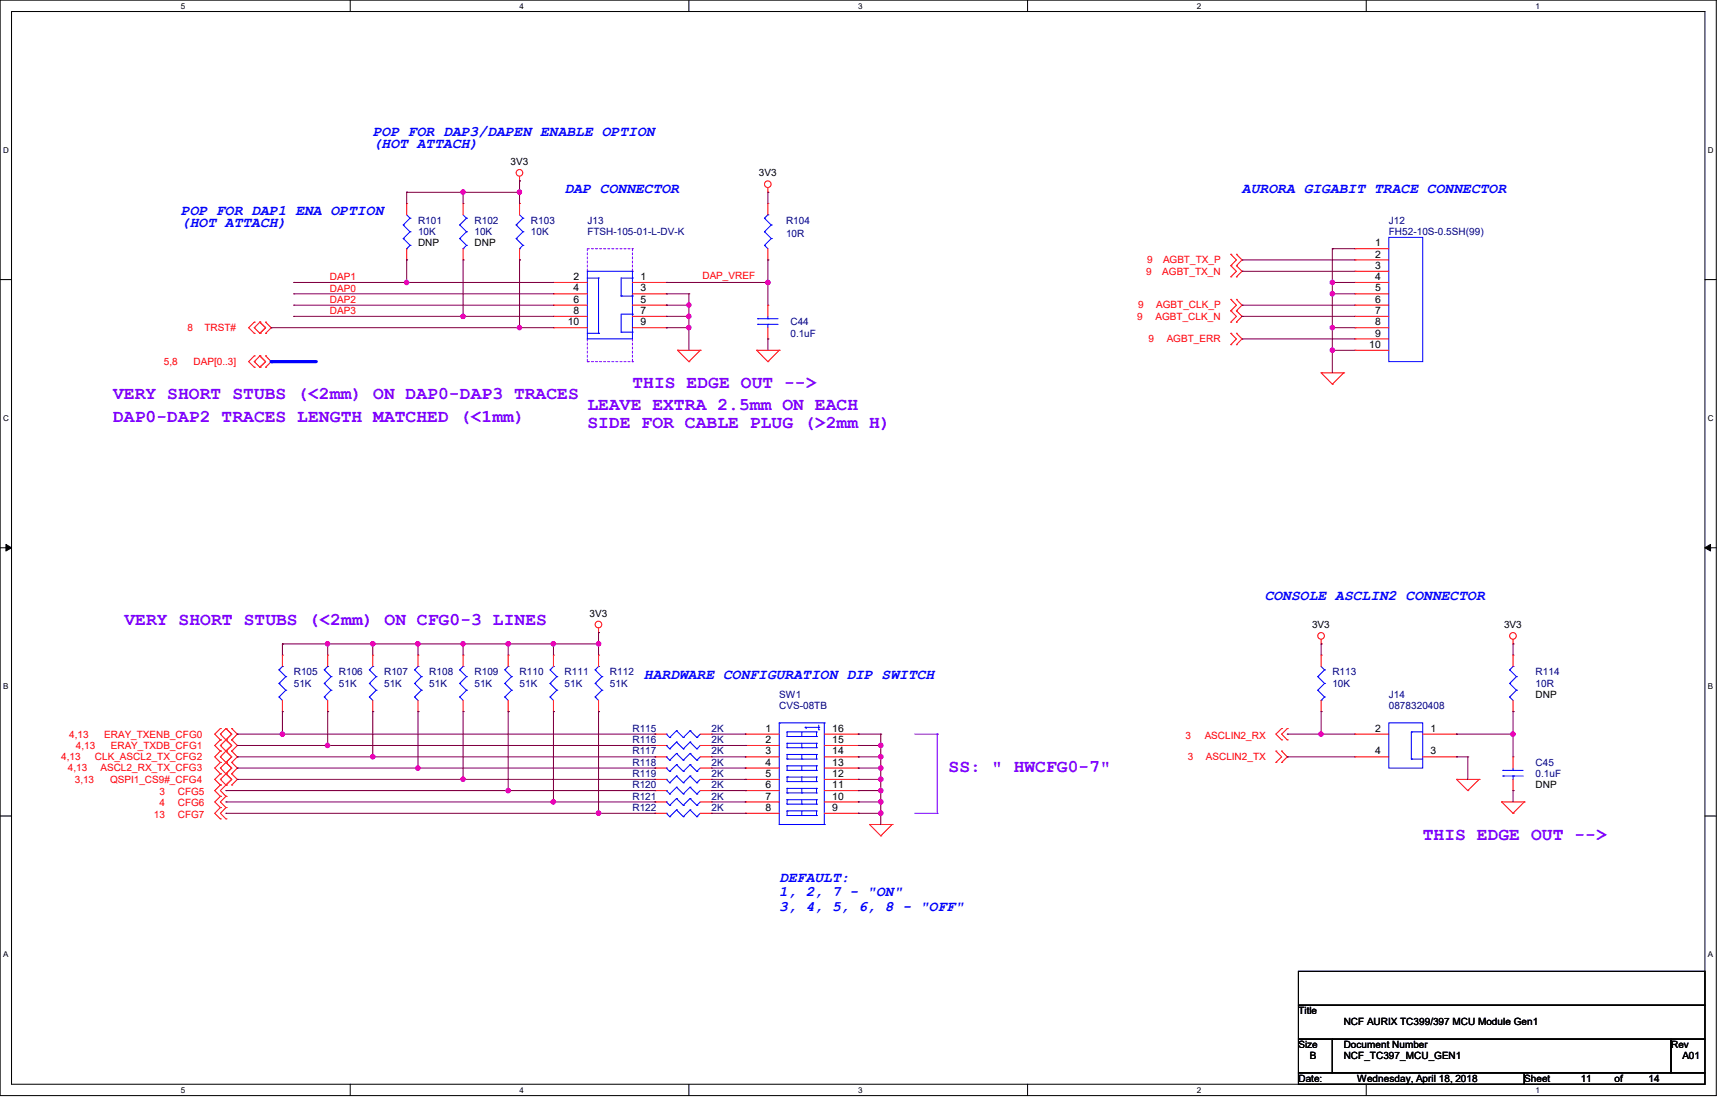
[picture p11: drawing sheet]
<svg xmlns="http://www.w3.org/2000/svg" width="432mm" height="279mm" viewBox="0 0 432 279" stroke-linecap="round" stroke-linejoin="round" font-family="sans-serif">
<path d="M0 0h428.6v273.6h-428.6zM2.9 2.9h422.9v267.8h-422.9z" fill="none" stroke="#000" stroke-width=".25"/>
<g fill="#fff">
<path d="M45.2 .4h1.1v2.2h-1.1z"/>
<path d="M45.2 271.1h1.1v2.2h-1.1z"/>
</g>
<path d="M87.5 0v2.9M87.5 270.7v2.9" fill="none" stroke="#000" stroke-width=".25"/>
<g fill="#fff">
<path d="M129.8 .4h1.1v2.2h-1.1z"/>
<path d="M129.8 271.1h1.1v2.2h-1.1z"/>
</g>
<path d="M172 0v2.9M172 270.7v2.9" fill="none" stroke="#000" stroke-width=".25"/>
<g fill="#fff">
<path d="M214.3 .4h1.1v2.2h-1.1z"/>
<path d="M214.3 271.1h1.1v2.2h-1.1z"/>
</g>
<path d="M256.6 0v2.9M256.6 270.7v2.9" fill="none" stroke="#000" stroke-width=".25"/>
<g fill="#fff">
<path d="M298.9 .4h1.1v2.2h-1.1z"/>
<path d="M298.9 271.1h1.1v2.2h-1.1z"/>
</g>
<path d="M341.2 0v2.9M341.2 270.7v2.9" fill="none" stroke="#000" stroke-width=".25"/>
<g fill="#fff">
<path d="M383.5 .4h1.1v2.2h-1.1z"/>
<path d="M383.5 271.1h1.1v2.2h-1.1z"/>
<path d="M.8 36.3h1.4v2.3h-1.4z"/>
<path d="M426.5 36.3h1.4v2.3h-1.4z"/>
<path d="M.8 103.3h1.4v2.2h-1.4z"/>
<path d="M426.5 103.3h1.4v2.2h-1.4z"/>
</g>
<path d="M0 69.8h2.9M425.8 69.8h2.8" fill="none" stroke="#000" stroke-width=".25"/>
<g fill="#fff">
<path d="M.8 170.2h1.3v2.3h-1.3z"/>
<path d="M426.5 170.2h1.3v2.3h-1.3z"/>
</g>
<path d="M0 136.8h2.9M425.8 136.8h2.8" fill="none" stroke="#000" stroke-width=".25"/>
<path d="M1.5 135.9l1.4 .9-1.4 .8zM425.8 136.8l1.4-.9v1.7z" fill="#000" stroke="#000" stroke-width=".25"/>
<g fill="#fff">
<path d="M.8 237.2h1.3v2.2h-1.3z"/>
<path d="M426.5 237.2h1.3v2.2h-1.3z"/>
</g>
<path d="M0 203.8h2.9M425.8 203.8h2.8M324.3 242.5h101.5v8.5h-101.5zM324.3 251h101.5v8.5h-101.5zM324.3 259.5h8.4v8.4h-8.4zM332.7 259.5h84.6v8.4h-84.6zM417.3 259.5h8.5v8.4h-8.5zM324.3 267.9h56.4v2.8h-56.4zM380.7 267.9h45.1v2.8h-45.1z" fill="none" stroke="#000" stroke-width=".25"/>
<path d="M146.7 62.1h11.2M146.7 62.1v5.6M146.7 67.7h.1M157.9 62.1h.1M157.9 62.1v5.6M157.9 67.7h.1M146.7 84.6v5.7M146.7 90.3h.1M146.7 90.3h11.2M157.9 90.3h.1M157.9 84.6v5.7" fill="none" stroke="#8000ff" stroke-width=".25" stroke-dasharray=".5"/>
<path d="M228.4 183.3h5.7M234.1 183.3h.1M234.1 183.3v19.8M228.4 203.1h5.7M234.1 203.1h.1" fill="none" stroke="#8000ff" stroke-width=".25"/>
<g fill="none" stroke="#f00" stroke-width=".25">
<path d="M101.6 50.8h.1M101.6 50.8v2.8M115.7 50.8h.1M115.7 50.8v2.8M129.8 45.2h.1M129.8 50.8h.1M129.8 44v1.2M129.8 50.8v2.8M191.8 48h.1M191.8 50.8h.1M191.8 46.9v1.1M191.8 50.8v2.8"/>
<path d="M101.6 64.9h.1M101.6 62.1v2.8M115.7 64.9h.1M115.7 62.1v2.8M129.8 64.9h.1M129.8 62.1v2.8M138.2 70.5h.1M138.2 73.4h.1M138.2 76.2h.1M138.2 79h.1M138.2 70.5h8.5M138.2 73.4h8.5"/>
<path d="M138.2 76.2h8.5M138.2 79h8.5M157.9 70.5h8.5M157.9 73.4h8.5M157.9 76.2h8.5M157.9 79h8.5M166.4 70.5h.1M166.4 73.4h.1M166.4 76.2h.1M166.4 79h.1M191.8 64.9h.1M191.8 76.2h.1"/>
<path d="M191.8 62.1v2.8M191.8 76.2v2.8M307.4 69.1h.1M307.4 66.3h.1M307.4 63.5h.1M307.4 77.6h.1M307.4 74.8h.1M307.4 66.3l1.4 1.4-1.4 1.4M307.4 63.5l1.4 1.4-1.4 1.4M307.4 77.6l1.4 1.4-1.4 1.4M307.4 74.8l1.4 1.4-1.4 1.4M308.8 66.3h.1"/>
<path d="M308.8 69.1h.1M308.8 63.5h.1M308.8 77.6h.1M308.8 74.8h.1M308.8 66.3l1.4 1.4-1.4 1.4M308.8 63.5l1.4 1.4-1.4 1.4M308.8 77.6l1.4 1.4-1.4 1.4M308.8 74.8l1.4 1.4-1.4 1.4M338.4 62.1h.1M338.4 64.9h.1M338.4 67.7h.1M338.4 70.5h.1"/>
<path d="M338.4 73.4h.1M338.4 76.2h.1M338.4 79h.1M338.4 62.1h8.4M338.4 64.9h8.4M338.4 67.7h8.4M338.4 70.5h8.4M338.4 73.4h8.4M338.4 76.2h8.4M338.4 79h8.4M63.5 88.9h.1M63.5 90.3h.1"/>
<path d="M63.5 91.7h.1M63.5 80.4h.1M63.5 81.8h.1M63.5 83.2h.1M63.5 90.3l1.4 1.4M63.5 88.9l-1.4 1.4 1.4 1.4M63.5 81.8l1.4 1.4M63.5 80.4l-1.4 1.4 1.4 1.4M64.9 91.7h.1M64.9 88.9h.1M64.9 83.2h.1M64.9 80.4h.1"/>
<path d="M64.9 88.9l1.4 1.4-1.4 1.4M64.9 88.9l-1.4 1.4M64.9 80.4l1.4 1.4-1.4 1.4M64.9 80.4l-1.4 1.4M66.3 88.9h.1M66.3 91.7h.1M66.3 80.4h.1M66.3 83.2h.1M66.3 88.9l1.4 1.4-1.4 1.4M66.3 80.4l1.4 1.4-1.4 1.4M138.2 81.8h.1M138.2 81.8h8.5"/>
<path d="M157.9 81.8h8.5M166.4 81.8h.1M169.2 87.5h.1M169.2 87.5h5.7M169.2 87.5l2.8 2.8M172 90.3h.1M174.9 87.5h.1M174.9 87.5l-2.9 2.8M189 87.5h.1M189 87.5h5.6M189 87.5l2.8 2.8M191.8 90.3h.1"/>
<path d="M191.8 84.6h.1M191.8 81.8v2.8M194.6 87.5h.1M194.6 87.5l-2.8 2.8M307.4 80.4h.1M307.4 86.1h.1M307.4 83.2h.1M307.4 83.2l1.4 1.4-1.4 1.5M308.8 80.4h.1M308.8 83.2h.1M308.8 86.1h.1M308.8 83.2l1.4 1.4-1.4 1.5"/>
<path d="M329.9 93.1h.1M329.9 93.1h5.7M329.9 93.1l2.8 2.8M332.7 95.9h.1M335.6 93.1h.1M335.6 93.1l-2.9 2.8M338.4 81.8h.1M338.4 84.6h.1M338.4 87.5h.1M338.4 87.5h8.4M338.4 81.8h8.4M338.4 84.6h8.4"/>
<path d="M149.5 157.9h.1M149.5 156.8v1.1M329.9 159.6v1.2M377.9 159.6v1.2M70.5 177.7h.1M70.5 163.6h.1M70.5 163.6v2.8M70.5 174.9v2.8M81.8 177.7h.1M81.8 163.6h.1M81.8 163.6v2.8M81.8 174.9v2.8"/>
<path d="M93.1 177.7h.1M93.1 163.6h.1M93.1 163.6v2.8M93.1 174.9v2.8M104.4 177.7h.1M104.4 163.6h.1M104.4 163.6v2.8M104.4 174.9v2.8M115.7 177.7h.1M115.7 163.6h.1M115.7 163.6v2.8M115.7 174.9v2.8"/>
<path d="M126.9 177.7h.1M126.9 163.6h.1M126.9 163.6v2.8M126.9 174.9v2.8M138.2 177.7h.1M138.2 163.6h.1M138.2 163.6v2.8M138.2 174.9v2.8M149.5 177.7h.1M149.5 163.6h.1M149.5 163.6v2.8M149.5 174.9v2.8"/>
<path d="M329.9 160.8h.1M329.9 163.6h.1M329.9 177.7h.1M329.9 163.6v2.8M329.9 174.9v2.8M377.9 160.8h.1M377.9 177.7h.1M377.9 163.6h.1M377.9 163.6v2.8M377.9 174.9v2.8M55 196h.1M55 198.8h.1"/>
<path d="M55 190.4h.1M55 191.8h.1M55 193.2h.1M55 187.5h.1M55 189h.1M55 181.9h.1M55 183.3h.1M55 184.7h.1M55 186.1h.1M55 194.6h.1M55 196l-1.4 1.4 1.4 1.4M55 191.8l1.4 1.4"/>
<path d="M55 190.4l-1.4 1.4 1.4 1.4M55 193.2l-1.4 1.4 1.4 1.4M55 186.1l2.9 2.9-1.5 1.4M55 189l1.4 1.4M55 187.5l-1.4 1.5 1.4 1.4M55 198.8l-1.4 1.4 1.4 1.4M55 183.3l1.4 1.4M55 181.9l-1.4 1.4 1.4 1.4M55 184.7l-1.4 1.4 1.4 1.4M55 194.6l1.4 1.4M56.4 196h.1M56.4 198.8h.1"/>
<path d="M56.4 193.2h.1M56.4 190.4h.1M56.4 187.5h.1M56.4 184.7h.1M56.4 181.9h.1M56.4 196l-1.4 1.4 1.4 1.4M56.4 190.4l1.5 1.4-2.9 2.8M56.4 190.4l-1.4 1.4M56.4 187.5l-1.4 1.5M56.4 198.8l-1.4 1.4 1.4 1.4M56.4 181.9l1.5 1.4-2.9 2.8M56.4 181.9l-1.4 1.4"/>
<path d="M56.4 184.7l1.5 1.4-1.5 1.4M56.4 193.2l1.5 1.4-1.5 1.4M57.9 190.4h.1M57.9 193.2h.1M57.9 187.5h.1M57.9 181.9h.1M57.9 184.7h.1M57.9 196h.1M57.9 190.4l1.4 1.4-1.4 1.4M57.9 184.7l1.4 1.4-1.4 1.4M57.9 187.5l1.4 1.5-1.4 1.4M57.9 193.2l1.4 1.4-1.4 1.4"/>
<path d="M57.9 181.9l1.4 1.4-1.4 1.4M163.6 186.1h.1M163.6 191.8h.1M163.6 189h.1M163.6 183.3h.1M163.6 194.6h.1M163.6 197.4h.1M163.6 194.6h2.8M163.6 183.3h2.8M163.6 186.1h2.8M163.6 189h2.8M163.6 191.8h2.8"/>
<path d="M163.6 197.4h2.8M174.9 194.6h2.8M174.9 183.3h2.8M174.9 186.1h2.8M174.9 189h2.8M174.9 191.8h2.8M174.9 197.4h2.8M177.7 186.1h.1M177.7 191.8h.1M177.7 189h.1M177.7 183.3h.1M177.7 194.6h.1"/>
<path d="M177.7 197.4h.1M186.1 183.3h.1M186.1 186.1h.1M186.1 189h.1M186.1 191.8h.1M186.1 194.6h.1M186.1 197.4h.1M186.1 194.6h8.5M186.1 183.3h8.5M186.1 186.1h8.5M186.1 189h8.5M186.1 191.8h8.5"/>
<path d="M186.1 197.4h8.5M205.9 194.6h8.4M205.9 183.3h8.4M205.9 186.1h8.4M205.9 189h8.4M205.9 191.8h8.4M205.9 197.4h8.4M214.3 183.3h.1M214.3 186.1h.1M214.3 189h.1M214.3 191.8h.1M214.3 194.6h.1"/>
<path d="M214.3 197.4h.1M318.6 190.4h.1M318.6 187.5h.1M318.6 187.5l1.5 1.5-1.5 1.4M320.1 181.9h.1M320.1 184.7h.1M320.1 187.5h.1M320.1 190.4h.1M320.1 181.9l-1.5 1.4 1.5 1.4M320.1 187.5l1.4 1.5-1.4 1.4M321.5 181.9h.1M321.5 184.7h.1"/>
<path d="M321.5 181.9l-1.4 1.4 1.4 1.4M338.4 189h.1M338.4 183.3h.1M338.4 183.3h8.4M338.4 189h8.4M355.3 183.3h8.5M355.3 189h8.5M363.8 194.6h.1M363.8 189h.1M363.8 183.3h.1M363.8 194.6h5.6M363.8 194.6l2.8 2.8"/>
<path d="M366.6 197.4h.1M369.4 194.6h.1M369.4 194.6l-2.8 2.8M377.9 189h.1M377.9 197.4h.1M377.9 189v2.8M377.9 194.6v2.8M55 201.6h.1M55 204.5h.1M55 201.6l-1.4 1.5 1.4 1.4M56.4 201.6h.1M56.4 204.5h.1"/>
<path d="M56.4 201.6l-1.4 1.5 1.4 1.4M163.6 200.2h.1M163.6 203.1h.1M163.6 200.2h2.8M163.6 203.1h2.8M174.9 200.2h2.8M174.9 203.1h2.8M177.7 200.2h.1M177.7 203.1h.1M186.1 200.2h.1M186.1 203.1h.1M186.1 200.2h8.5"/>
<path d="M186.1 203.1h8.5M205.9 200.2h8.4M205.9 203.1h8.4M214.3 200.2h.1M214.3 203.1h.1M217.2 205.9h.1M217.2 205.9h5.6M217.2 205.9l2.8 2.8M220 208.7h.1M222.8 205.9h.1M222.8 205.9l-2.8 2.8M375 200.2h.1"/>
<path d="M375 200.2h5.7M375 200.2l2.9 2.9M377.9 203.1h.1M380.7 200.2h.1M380.7 200.2l-2.8 2.9"/>
<circle cx="129.7" cy="43.2" r=".83"/>
<circle cx="191.7" cy="46" r=".83"/>
<circle cx="149.5" cy="155.9" r=".83"/>
<circle cx="329.9" cy="158.8" r=".83"/>
<circle cx="377.8" cy="158.8" r=".83"/>
</g>
<g fill="none" stroke="#00f" stroke-width=".25">
<path d="M100.7 56.2h.1M100.7 59.6h.1M100.7 56.2l1.7 1.7M100.7 59.6l1.7 1.7M101.6 53.6l.8 .9M102.4 54.5h.1M102.4 57.9h.1M102.4 54.5l-1.7 1.7M102.4 57.9l-1.7 1.7M114.8 56.2h.1M114.8 59.6h.1M114.8 56.2l1.7 1.7"/>
<path d="M114.8 59.6l1.7 1.7M115.7 53.6l.8 .9M116.5 54.5h.1M116.5 57.9h.1M116.5 54.5l-1.7 1.7M116.5 57.9l-1.7 1.7M128.9 56.2h.1M128.9 59.6h.1M128.9 56.2l1.7 1.7M128.9 59.6l1.7 1.7M129.8 53.6l.8 .9M130.6 54.5h.1"/>
<path d="M130.6 57.9h.1M130.6 54.5l-1.7 1.7M130.6 57.9l-1.7 1.7M190.9 57.9h.1M190.9 54.5h.1M190.9 57.9l1.7 1.7M190.9 54.5l1.7 1.7M191.8 53.6h.1M191.8 53.6l-.9 .9M192.6 59.6h.1M192.6 56.2h.1M192.6 59.6l-1.7 1.7"/>
<path d="M192.6 56.2l-1.7 1.7M346.8 59.3h8.5v31h-8.5zM101.6 62.1h.1M102.4 61.3h.1M102.4 61.3l-.8 .8M115.7 62.1h.1M116.5 61.3h.1M116.5 61.3l-.8 .8M129.8 62.1h.1M130.6 61.3h.1M130.6 61.3l-.8 .8M146.7 67.7h11.2v16.9h-11.2z"/>
<path d="M146.7 69.4h2.8M149.5 69.4h.1M149.5 69.4v13.8M155.1 73.9h.1M155.1 73.9h2.8M157.9 69.4h.1M157.9 73.9h.1M157.9 78.4h.1M157.9 69.4h-2.8v4.5M157.9 78.4h-2.8v4.5M189.2 79.6h.1M189.2 79.6h5.1"/>
<path d="M190.9 61.3h.1M190.9 61.3l.9 .8M191.8 79.6h.1M191.8 79v.6M146.7 83.2h2.8M149.5 83.2h.1M155.1 82.9h.1M155.1 82.9h2.8M157.9 82.9h.1M189.2 81h.1M189.2 81h5.1M191.8 81h.1"/>
<path d="M191.8 81v.8M69.7 174h.1M69.7 170.6h.1M69.7 167.3h.1M69.7 174l.8 .9M69.7 170.6l1.7 1.7M69.7 167.3l1.7 1.7M70.5 166.4h.1M70.5 166.4l-.8 .9M71.4 172.3h.1M71.4 169h.1M71.4 172.3l-1.7 1.7"/>
<path d="M71.4 169l-1.7 1.6M81 174h.1M81 170.6h.1M81 167.3h.1M81 174l.8 .9M81 170.6l1.7 1.7M81 167.3l1.7 1.7M81.8 166.4h.1M81.8 166.4l-.8 .9M82.7 172.3h.1M82.7 169h.1M82.7 172.3l-1.7 1.7"/>
<path d="M82.7 169l-1.7 1.6M92.2 174h.1M92.2 170.6h.1M92.2 167.3h.1M92.2 174l.9 .9M92.2 170.6l1.7 1.7M92.2 167.3l1.7 1.7M93.1 166.4h.1M93.1 166.4l-.9 .9M93.9 172.3h.1M93.9 169h.1M93.9 172.3l-1.7 1.7"/>
<path d="M93.9 169l-1.7 1.6M103.5 174h.1M103.5 170.6h.1M103.5 167.3h.1M103.5 174l.9 .9M103.5 170.6l1.7 1.7M103.5 167.3l1.7 1.7M104.4 166.4h.1M104.4 166.4l-.9 .9M105.2 172.3h.1M105.2 169h.1M105.2 172.3l-1.7 1.7"/>
<path d="M105.2 169l-1.7 1.6M114.8 174h.1M114.8 170.6h.1M114.8 167.3h.1M114.8 174l.9 .9M114.8 170.6l1.7 1.7M114.8 167.3l1.7 1.7M115.7 166.4h.1M115.7 166.4l-.9 .9M116.5 172.3h.1M116.5 169h.1M116.5 172.3l-1.7 1.7"/>
<path d="M116.5 169l-1.7 1.6M126.1 174h.1M126.1 170.6h.1M126.1 167.3h.1M126.1 174l.8 .9M126.1 170.6l1.7 1.7M126.1 167.3l1.7 1.7M126.9 166.4h.1M126.9 166.4l-.8 .9M127.8 172.3h.1M127.8 169h.1M127.8 172.3l-1.7 1.7"/>
<path d="M127.8 169l-1.7 1.6M137.4 174h.1M137.4 170.6h.1M137.4 167.3h.1M137.4 174l.8 .9M137.4 170.6l1.7 1.7M137.4 167.3l1.7 1.7M138.2 166.4h.1M138.2 166.4l-.8 .9M139.1 172.3h.1M139.1 169h.1M139.1 172.3l-1.7 1.7"/>
<path d="M139.1 169l-1.7 1.6M148.6 174h.1M148.6 170.6h.1M148.6 167.3h.1M148.6 167.3l1.7 1.7M148.6 174l.9 .9M148.6 170.6l1.7 1.7M149.5 166.4h.1M149.5 166.4l-.9 .9M150.3 172.3h.1M150.3 169h.1M150.3 172.3l-1.7 1.7"/>
<path d="M150.3 169l-1.7 1.6M329.1 169h.1M329.1 172.3h.1M329.1 169l1.7 1.6M329.1 172.3l1.7 1.7M329.9 174.9h.1M329.9 166.4l.9 .9M330.8 167.3h.1M330.8 170.6h.1M330.8 174h.1M330.8 167.3l-1.7 1.7M330.8 170.6l-1.7 1.7"/>
<path d="M330.8 174l-.9 .9M377 174h.1M377 170.6h.1M377 167.3h.1M377 174l.9 .9M377 170.6l1.7 1.7M377 167.3l1.7 1.7M377.9 166.4h.1M377.9 166.4l-.9 .9M378.7 172.3h.1M378.7 169h.1M378.7 172.3l-1.7 1.7"/>
<path d="M378.7 169l-1.7 1.6M166.4 186.1h.1M166.4 191.8h.1M166.4 189h.1M166.4 183.3h.1M166.4 194.6h.1M166.4 197.4h.1M166.4 186.1l.9 .9M166.4 191.8l.9 .8M166.4 189l.9 .8M166.4 183.3l.9 .8M166.4 194.6l.9 .9"/>
<path d="M166.4 197.4l.9 .8M167.3 187h.1M167.3 192.6h.1M167.3 189.8h.1M167.3 184.1h.1M167.3 195.5h.1M167.3 198.2h.1M169 199.4h.1M169 185.3h.1M169 190.9h.1M169 188.1h.1M169 182.5h.1"/>
<path d="M169 193.8h.1M169 196.6h.1M169 199.4l1.6 1.7M169 199.4l-1.7 1.7M169 185.3l1.6 1.7M169 185.3l-1.7 1.7M169 190.9l1.6 1.7M169 190.9l-1.7 1.7M169 188.1l1.6 1.7M169 188.1l-1.7 1.7M169 182.5l1.6 1.6M169 182.5l-1.7 1.6"/>
<path d="M169 193.8l1.6 1.7M169 193.8l-1.7 1.7M169 196.6l1.6 1.6M169 196.6l-1.7 1.6M170.6 187h.1M170.6 192.6h.1M170.6 189.8h.1M170.6 184.1h.1M170.6 195.5h.1M170.6 198.2h.1M172.3 199.4h.1M172.3 185.3h.1"/>
<path d="M172.3 190.9h.1M172.3 188.1h.1M172.3 182.5h.1M172.3 193.8h.1M172.3 196.6h.1M172.3 199.4l1.7 1.7M172.3 199.4l-1.7 1.7M172.3 185.3l1.7 1.7M172.3 185.3l-1.7 1.7M172.3 190.9l1.7 1.7M172.3 190.9l-1.7 1.7M172.3 188.1l1.7 1.7"/>
<path d="M172.3 188.1l-1.7 1.7M172.3 182.5l1.7 1.6M172.3 182.5l-1.7 1.6M172.3 193.8l1.7 1.7M172.3 193.8l-1.7 1.7M172.3 196.6l1.7 1.6M172.3 196.6l-1.7 1.6M174 187h.1M174 192.6h.1M174 189.8h.1M174 184.1h.1M174 195.5h.1"/>
<path d="M174 198.2h.1M174.9 186.1l-.9 .9M174.9 191.8l-.9 .8M174.9 189l-.9 .8M174.9 183.3l-.9 .8M174.9 194.6l-.9 .9M174.9 197.4l-.9 .8M194.6 180.5h.1M194.6 180.5v25.4M194.6 180.5h11.3M196.6 183.9h.1M196.6 182.8h.1"/>
<path d="M196.6 186.7h.1M196.6 185.6h.1M196.6 189.5h.1M196.6 188.4h.1M196.6 192.4h.1M196.6 191.2h.1M196.6 195.2h.1M196.6 194h.1M196.6 198h.1M196.6 196.8h.1M196.6 199.7h.1M196.6 182.8h7.3"/>
<path d="M196.6 183.9h7.3M196.6 182.8v1.1M196.6 185.6v1.1M196.6 188.4v1.1M196.6 191.2v1.2M196.6 194v1.2M196.6 196.8v1.2M196.6 199.7v1.1M196.6 185.6h7.3M196.6 186.7h7.3M196.6 188.4h7.3M196.6 189.5h7.3"/>
<path d="M196.6 191.2h7.3M196.6 192.4h7.3M196.6 194h7.3M196.6 195.2h7.3M196.6 196.8h7.3M196.6 198h7.3M196.6 199.7h7.3M200.2 183.9h.1M200.2 186.7h.1M200.2 189.5h.1M200.2 192.4h.1M200.2 195.2h.1"/>
<path d="M200.2 198h.1M200.2 182.8v1.1M200.2 185.6v1.1M200.2 188.4v1.1M200.2 191.2v1.2M200.2 194v1.2M200.2 196.8v1.2M200.2 199.7v1.1M201.1 181.6h.1M201.1 181.6l.3 .3M201.1 181.6h3.4M203.9 182.8h.1"/>
<path d="M203.9 183.9h.1M203.9 185.6h.1M203.9 186.7h.1M203.9 188.4h.1M203.9 189.5h.1M203.9 191.2h.1M203.9 192.4h.1M203.9 194h.1M203.9 195.2h.1M203.9 196.8h.1M203.9 198h.1M203.9 199.7h.1"/>
<path d="M203.9 182.8v1.1M203.9 185.6v1.1M203.9 188.4v1.1M203.9 191.2v1.2M203.9 194v1.2M203.9 196.8v1.2M203.9 199.7v1.1M204.5 181.6h.1M204.5 182.2h.1M204.5 181.1v1.1M205.9 180.5h.1M205.9 180.5v25.4"/>
<path d="M346.8 180.5h8.5v11.3h-8.5zM352.5 182.8h.1M352.5 189.5h.1M352.5 182.8h2.8M352.5 189.5h2.8M352.5 182.8v6.7M375.3 193.8h.1M375.3 192.4h.1M375.3 192.4h5.1M375.3 193.8h5.1M377.9 192.4h.1M377.9 193.8h.1"/>
<path d="M377.9 191.8v.6M377.9 193.8v.8M166.4 200.2h.1M166.4 203.1h.1M166.4 200.2l.9 .9M166.4 203.1l.9 .8M167.3 201.1h.1M167.3 203.9h.1M169 202.2h.1M169 202.2l1.6 1.7M169 202.2l-1.7 1.7M170.6 201.1h.1"/>
<path d="M170.6 203.9h.1M172.3 202.2h.1M172.3 202.2l1.7 1.7M172.3 202.2l-1.7 1.7M174 201.1h.1M174 203.9h.1M174.9 200.2l-.9 .9M174.9 203.1l-.9 .8M194.6 205.9h.1M194.6 205.9h11.3M196.6 200.8h.1M196.6 203.6h.1"/>
<path d="M196.6 202.5h.1M196.6 202.5v1.1M196.6 200.8h7.3M196.6 202.5h7.3M196.6 203.6h7.3M200.2 200.8h.1M200.2 203.6h.1M200.2 202.5v1.1M203.9 200.8h.1M203.9 202.5h.1M203.9 203.6h.1M203.9 202.5v1.1"/>
<path d="M205.9 205.9h.1"/>
</g>
<g fill="none" stroke="#800040" stroke-width=".25">
<path d="M191.8 48h.1M191.8 48v2.8M73.4 76.2h.1M73.4 73.4h.1M73.4 79h.1M73.4 73.4h64.8M73.4 76.2h64.8M73.4 79h42.3M166.4 70.5h.1M166.4 73.4h.1M166.4 76.2h.1M166.4 79h.1"/>
<path d="M166.4 73.4h5.6M166.4 76.2h5.6M166.4 79h5.6M172 73.4h.1M172 76.2h.1M172 79h.1M172 73.4v14.1M191.8 64.9h.1M191.8 64.9v5.6h-25.4M67.7 81.8h.1M67.7 81.8h62.1M166.4 81.8h.1"/>
<path d="M166.4 81.8h5.6M172 81.8h.1"/>
</g>
<g fill="#f0f" stroke="#f0f" stroke-width=".25">
<circle cx="172" cy="76.2" r=".54"/>
<circle cx="172" cy="81.8" r=".54"/>
<circle cx="172" cy="79" r=".54"/>
<circle cx="115.6" cy="79" r=".54"/>
<circle cx="129.7" cy="81.8" r=".54"/>
</g>
<path d="M67.7 90.3h11.3" fill="none" stroke="#00f" stroke-width=".8"/>
<circle cx="67.7" cy="90.3" r=".4" fill="#00f"/>
<g fill="none" stroke="#800040" stroke-width=".25">
<path d="M101.6 48h.1M101.6 48v2.8M101.6 48h28.2M115.7 48h.1M115.7 48v2.8M129.8 45.2h.1M129.8 48h.1M129.8 45.2v5.6M73.4 70.5h.1M73.4 70.5h64.8M101.6 64.9h.1M101.6 70.5h.1"/>
<path d="M101.6 64.9v5.6M115.7 64.9h.1M115.7 79h.1M115.7 64.9v14.1M115.7 79h22.5M129.8 64.9h.1M129.8 64.9v16.9M191.8 70.5h.1M191.8 70.5v5.7M310.2 67.7h.1M310.2 64.9h.1M310.2 76.2h.1"/>
<path d="M310.2 79h.1M310.2 79h28.2M310.2 67.7h28.2M310.2 64.9h28.2M310.2 76.2h28.2M332.7 62.1h.1M332.7 70.5h.1M332.7 73.4h.1M332.7 70.5h5.7M332.7 62.1h5.7M332.7 62.1v31M332.7 73.4h5.7"/>
<path d="M129.8 81.8h.1M129.8 81.8h8.4M191.8 84.6h.1M191.8 84.6v2.9M310.2 84.6h.1M310.2 84.6h28.2M332.7 87.5h.1M332.7 81.8h.1M332.7 81.8h5.7M332.7 87.5h5.7M149.5 157.9h.1M149.5 157.9v5.7"/>
<path d="M70.5 177.7h.1M70.5 160.8h.1M70.5 160.8v2.8M70.5 177.7v5.6M70.5 160.8h79M81.8 177.7h.1M81.8 160.8h.1M81.8 160.8v2.8M81.8 177.7v8.4M93.1 177.7h.1M93.1 160.8h.1M93.1 160.8v2.8"/>
<path d="M93.1 177.7v11.3M104.4 177.7h.1M104.4 160.8h.1M104.4 160.8v2.8M104.4 177.7v14.1M115.7 177.7h.1M115.7 160.8h.1M115.7 160.8v2.8M115.7 177.7v16.9M126.9 177.7h.1M126.9 160.8h.1M126.9 160.8v2.8"/>
<path d="M126.9 177.7v19.7M138.2 177.7h.1M138.2 160.8h.1M138.2 160.8v2.8M138.2 177.7v22.5M149.5 177.7h.1M149.5 160.8h.1M149.5 177.7v25.4M329.9 160.8h.1M329.9 177.7h.1M329.9 160.8v2.8M329.9 177.7v5.6"/>
<path d="M377.9 177.7h.1M377.9 160.8h.1M377.9 160.8v2.8M377.9 177.7v11.3M56.4 197.4h.1M56.4 197.4h107.2M59.3 183.3h.1M59.3 186.1h.1M59.3 191.8h.1M59.3 189h.1M59.3 194.6h.1M59.3 183.3h104.3"/>
<path d="M59.3 186.1h104.3M59.3 189h104.3M59.3 191.8h104.3M59.3 194.6h104.3M163.6 183.3h.1M163.6 186.1h.1M163.6 189h.1M163.6 191.8h.1M163.6 194.6h.1M163.6 197.4h.1M177.7 183.3h8.4M177.7 186.1h8.4"/>
<path d="M177.7 189h8.4M177.7 191.8h8.4M177.7 194.6h8.4M177.7 197.4h8.4M186.1 183.3h.1M186.1 186.1h.1M186.1 189h.1M186.1 191.8h.1M186.1 194.6h.1M186.1 197.4h.1M214.3 183.3h.1M214.3 186.1h.1"/>
<path d="M214.3 189h.1M214.3 191.8h.1M214.3 194.6h.1M214.3 197.4h.1M214.3 183.3h5.7M214.3 186.1h5.7M214.3 189h5.7M214.3 191.8h5.7M214.3 194.6h5.7M214.3 197.4h5.7M220 183.3h.1M220 186.1h.1"/>
<path d="M220 189h.1M220 191.8h.1M220 194.6h.1M220 197.4h.1M220 183.3v22.6M321.5 183.3h.1M321.5 189h.1M321.5 183.3h16.9M321.5 189h16.9M329.9 183.3h.1M363.8 183.3h.1M363.8 189h.1"/>
<path d="M363.8 183.3h14.1M363.8 189h2.8M366.6 189h.1M366.6 189v5.6M377.9 197.4h.1M377.9 183.3h.1M377.9 197.4v2.8M56.4 200.2h.1M56.4 203.1h.1M56.4 200.2h107.2M56.4 203.1h107.2M163.6 200.2h.1"/>
<path d="M163.6 203.1h.1M177.7 200.2h8.4M177.7 203.1h8.4M186.1 200.2h.1M186.1 203.1h.1M214.3 200.2h.1M214.3 203.1h.1M214.3 200.2h5.7M214.3 203.1h5.7M220 200.2h.1M220 203.1h.1"/>
</g>
<g fill="#f0f" stroke="#f0f" stroke-width=".25">
<circle cx="191.8" cy="70.5" r=".55"/>
<circle cx="70.5" cy="183.3" r=".55"/>
<circle cx="81.8" cy="186.1" r=".55"/>
<circle cx="93.1" cy="188.9" r=".55"/>
<circle cx="104.4" cy="191.8" r=".55"/>
<circle cx="220" cy="186.1" r=".55"/>
<circle cx="220" cy="188.9" r=".55"/>
<circle cx="220" cy="191.8" r=".55"/>
<circle cx="220" cy="194.6" r=".55"/>
<circle cx="220" cy="197.4" r=".55"/>
<circle cx="220" cy="200.2" r=".55"/>
<circle cx="220" cy="203" r=".55"/>
<circle cx="138.2" cy="200.2" r=".55"/>
<circle cx="149.5" cy="203" r=".55"/>
<circle cx="126.9" cy="197.4" r=".55"/>
<circle cx="115.6" cy="194.6" r=".54"/>
<circle cx="93.1" cy="160.7" r=".55"/>
<circle cx="115.6" cy="160.7" r=".54"/>
<circle cx="104.4" cy="160.7" r=".55"/>
<circle cx="138.2" cy="160.7" r=".55"/>
<circle cx="81.8" cy="160.7" r=".55"/>
<circle cx="126.9" cy="160.7" r=".55"/>
<circle cx="149.5" cy="160.7" r=".55"/>
<circle cx="115.6" cy="48" r=".54"/>
<circle cx="129.7" cy="48" r=".54"/>
<circle cx="101.5" cy="70.5" r=".54"/>
<circle cx="377.8" cy="183.3" r=".55"/>
<circle cx="329.9" cy="183.3" r=".55"/>
<circle cx="332.7" cy="87.4" r=".55"/>
<circle cx="332.7" cy="73.3" r=".55"/>
<circle cx="332.7" cy="70.5" r=".55"/>
<circle cx="332.7" cy="81.8" r=".55"/>
<circle cx="172" cy="76.2" r=".54"/>
<circle cx="172" cy="81.8" r=".54"/>
<circle cx="172" cy="79" r=".54"/>
<circle cx="115.6" cy="79" r=".54"/>
<circle cx="129.7" cy="81.8" r=".54"/>
</g>
<g font-size="4.5" fill="#8000ff">
<text x="28.2" y="99.7">VERY SHORT STUBS (&lt;2mm) ON DAP0-DAP3 TRACES</text>
<text x="157.9" y="96.9">THIS EDGE OUT --&gt;</text>
<text x="28.2" y="105.3">DAP0-DAP2 TRACES LENGTH MATCHED (&lt;1mm)</text>
<text x="146.7" y="102.5">LEAVE EXTRA 2.5mm ON EACH</text>
<text x="146.7" y="107">SIDE FOR CABLE PLUG (&gt;2mm H)</text>
<text x="31.1" y="156.1">VERY SHORT STUBS (&lt;2mm) ON CFG0-3 LINES</text>
<text x="236.9" y="192.7">SS: &quot; HWCFG0-7&quot;</text>
<text x="355.3" y="209.6">THIS EDGE OUT --&gt;</text>
</g>
<g font-size="3.6" fill="#00f">
<text x="93.1" y="34.1">POP FOR DAP3/DAPEN ENABLE OPTION</text>
<text x="93.1" y="36.9">(HOT ATTACH)</text>
<text x="45.2" y="53.8">POP FOR DAP1 ENA OPTION</text>
<text x="141" y="48.2">DAP CONNECTOR</text>
<text x="310.2" y="48.2">AURORA GIGABIT TRACE CONNECTOR</text>
<text x="45.2" y="56.6">(HOT ATTACH)</text>
<text x="315.8" y="149.7">CONSOLE ASCLIN2 CONNECTOR</text>
<text x="160.8" y="169.4">HARDWARE CONFIGURATION DIP SWITCH</text>
<text x="194.6" y="220.2">DEFAULT:</text>
<text x="194.6" y="223.8">1, 2, 7 - &quot;ON&quot;</text>
<text x="194.6" y="227.5">3, 4, 5, 6, 8 - &quot;OFF&quot;</text>
</g>
<g font-size="2.5">
<text x="127.5" y="41.2">3V3</text>
<text x="189.5" y="44">3V3</text>
<text x="104.4" y="61.5">DNP</text>
<text x="118.5" y="61.5">DNP</text>
<text x="343.4" y="61.5">1</text>
<text x="343.4" y="64.3">2</text>
<text x="143.3" y="69.9">2</text>
<text x="159.9" y="69.9">1</text>
<text x="343.4" y="67.1">3</text>
<text x="343.4" y="69.9">4</text>
<text x="143.3" y="72.8">4</text>
<text x="143.3" y="75.6">6</text>
<text x="159.9" y="72.8">3</text>
<text x="159.9" y="75.6">5</text>
<text x="343.4" y="72.8">5</text>
<text x="343.4" y="75.6">6</text>
<text x="141.8" y="81.2">10</text>
<text x="143.3" y="78.4">8</text>
<text x="159.9" y="78.4">7</text>
<text x="159.9" y="81.2">9</text>
<text x="343.4" y="78.4">7</text>
<text x="343.4" y="81.2">8</text>
<text x="342" y="86.9">10</text>
<text x="343.4" y="84">9</text>
<text x="147.2" y="154">3V3</text>
<text x="327.7" y="156.8">3V3</text>
<text x="375.6" y="156.8">3V3</text>
<text x="383.5" y="174.3">DNP</text>
<text x="191.2" y="182.7">1</text>
<text x="191.2" y="185.5">2</text>
<text x="207.9" y="182.7">16</text>
<text x="207.9" y="185.5">15</text>
<text x="343.4" y="182.7">2</text>
<text x="357.3" y="182.7">1</text>
<text x="191.2" y="188.4">3</text>
<text x="191.2" y="191.2">4</text>
<text x="207.9" y="188.4">14</text>
<text x="207.9" y="191.2">13</text>
<text x="343.4" y="188.4">4</text>
<text x="357.3" y="188.4">3</text>
<text x="191.2" y="194">5</text>
<text x="191.2" y="196.8">6</text>
<text x="207.9" y="194">12</text>
<text x="207.9" y="196.8">11</text>
<text x="383.5" y="196.9">DNP</text>
<text x="191.2" y="199.6">7</text>
<text x="191.2" y="202.5">8</text>
<text x="207.9" y="199.6">10</text>
<text x="207.9" y="202.5">9</text>
<text x="324.3" y="253.2">Title</text>
<text x="335.6" y="256">NCF AURIX TC399/397 MCU Module Gen1</text>
<text x="324.3" y="261.7">Size</text>
<text x="335.6" y="261.7">Document Number</text>
<text x="417.3" y="261.7">Rev</text>
<text x="327.1" y="264.5">B</text>
<text x="335.6" y="264.5">NCF_TC397_MCU_GEN1</text>
<text x="420.2" y="264.5">A01</text>
<text x="324.3" y="270.1">Date:</text>
<text x="339" y="270.1">Wednesday, April 18, 2018</text>
<text x="380.7" y="270.1">Sheet</text>
<text x="394.8" y="270.1">11</text>
<text x="403.2" y="270.1">of</text>
<text x="411.7" y="270.1">14</text>
</g>
<g font-size="2.5" fill="#000080">
<text x="104.4" y="55.9">R101</text>
<text x="104.4" y="58.7">10K</text>
<text x="118.5" y="55.9">R102</text>
<text x="118.5" y="58.7">10K</text>
<text x="132.6" y="55.9">R103</text>
<text x="132.6" y="58.7">10K</text>
<text x="146.7" y="55.9">J13</text>
<text x="146.7" y="58.7">FTSH-105-01-L-DV-K</text>
<text x="196.3" y="55.9">R104</text>
<text x="196.3" y="59.3">10R</text>
<text x="346.8" y="55.9">J12</text>
<text x="346.8" y="58.7">FH52-10S-0.5SH(99)</text>
<text x="197.4" y="81.2">C44</text>
<text x="197.4" y="84.1">0.1uF</text>
<text x="73.4" y="168.7">R105</text>
<text x="73.4" y="171.5">51K</text>
<text x="84.6" y="168.7">R106</text>
<text x="84.6" y="171.5">51K</text>
<text x="95.9" y="168.7">R107</text>
<text x="95.9" y="171.5">51K</text>
<text x="107.2" y="168.7">R108</text>
<text x="107.2" y="171.5">51K</text>
<text x="118.5" y="168.7">R109</text>
<text x="118.5" y="171.5">51K</text>
<text x="129.8" y="168.7">R110</text>
<text x="129.8" y="171.5">51K</text>
<text x="141" y="168.7">R111</text>
<text x="141" y="171.5">51K</text>
<text x="152.3" y="168.7">R112</text>
<text x="152.3" y="171.5">51K</text>
<text x="332.7" y="168.7">R113</text>
<text x="332.7" y="171.5">10K</text>
<text x="383.5" y="168.7">R114</text>
<text x="383.5" y="171.5">10R</text>
<text x="194.6" y="174.3">SW1</text>
<text x="194.6" y="177.1">CVS-08TB</text>
<text x="346.8" y="174.3">J14</text>
<text x="346.8" y="177.1">0878320408</text>
<text x="157.9" y="185.5">R116</text>
<text x="157.9" y="182.8">R115</text>
<text x="177.7" y="185.5">2K</text>
<text x="177.7" y="182.8">2K</text>
<text x="157.9" y="191.2">R118</text>
<text x="157.9" y="188.4">R117</text>
<text x="177.7" y="191.2">2K</text>
<text x="177.7" y="188.4">2K</text>
<text x="383.5" y="191.2">C45</text>
<text x="157.9" y="194">R119</text>
<text x="157.9" y="196.9">R120</text>
<text x="177.7" y="194">2K</text>
<text x="177.7" y="196.9">2K</text>
<text x="383.5" y="194">0.1uF</text>
<text x="157.9" y="199.6">R121</text>
<text x="157.9" y="202.5">R122</text>
<text x="177.7" y="199.6">2K</text>
<text x="177.7" y="202.5">2K</text>
</g>
<g font-size="2.5" fill="#f00">
<text x="286.5" y="65.7">9</text>
<text x="290.4" y="65.7">AGBT_TX_P</text>
<text x="82.4" y="70">DAP1</text>
<text x="175.4" y="69.8">DAP_VREF</text>
<text x="286.2" y="68.6">9</text>
<text x="290.3" y="68.6">AGBT_TX_N</text>
<text x="82.4" y="75.7">DAP2</text>
<text x="82.4" y="72.8">DAP0</text>
<text x="284.3" y="77">9</text>
<text x="288.8" y="77">AGBT_CLK_P</text>
<text x="46.9" y="82.7">8</text>
<text x="51.1" y="82.7">TRST#</text>
<text x="82.4" y="78.4">DAP3</text>
<text x="284" y="79.8">9</text>
<text x="288.6" y="79.8">AGBT_CLK_N</text>
<text x="286.8" y="85.5">9</text>
<text x="291.4" y="85.5">AGBT_ERR</text>
<text x="40.9" y="91.1">5,8</text>
<text x="48.3" y="91.1">DAP[0..3]</text>
<text x="17.3" y="184.2">4,13</text>
<text x="26" y="184.2">ERAY_TXENB_CFG0</text>
<text x="296.1" y="184.4">3</text>
<text x="300.9" y="184.4">ASCLIN2_RX</text>
<text x="15.3" y="189.8">4,13</text>
<text x="19" y="187">4,13</text>
<text x="23.7" y="189.8">CLK_ASCL2_TX_CFG2</text>
<text x="27.7" y="187">ERAY_TXDB_CFG1</text>
<text x="296.7" y="189.8">3</text>
<text x="301.2" y="189.8">ASCLIN2_TX</text>
<text x="17" y="192.6">4,13</text>
<text x="18.7" y="195.5">3,13</text>
<text x="25.1" y="192.6">ASCL2_RX_TX_CFG3</text>
<text x="27.5" y="195.5">QSPI1_CS9#_CFG4</text>
<text x="39.8" y="198.5">3</text>
<text x="39.8" y="201.3">4</text>
<text x="44.4" y="198.5">CFG5</text>
<text x="44.4" y="201.3">CFG6</text>
<text x="38.4" y="204.2">13</text>
<text x="44.4" y="204.2">CFG7</text>
</g>
<g font-size="2">
<text x="45.2" y="2.2">5</text>
<text x="129.8" y="2.2">4</text>
<text x="214.3" y="2.2">3</text>
<text x="298.9" y="2.2">2</text>
<text x="383.5" y="2.2">1</text>
<text x=".8" y="38.1">D</text>
<text x="426.5" y="38.1">D</text>
<text x=".8" y="105.1">C</text>
<text x="426.5" y="105.1">C</text>
<text x=".8" y="172">B</text>
<text x="426.5" y="172">B</text>
<text x=".8" y="239">A</text>
<text x="426.5" y="239">A</text>
<text x="45.2" y="272.9">5</text>
<text x="129.8" y="272.9">4</text>
<text x="214.3" y="272.9">3</text>
<text x="298.9" y="272.9">2</text>
<text x="383.5" y="272.9">1</text>
</g>
</svg>
